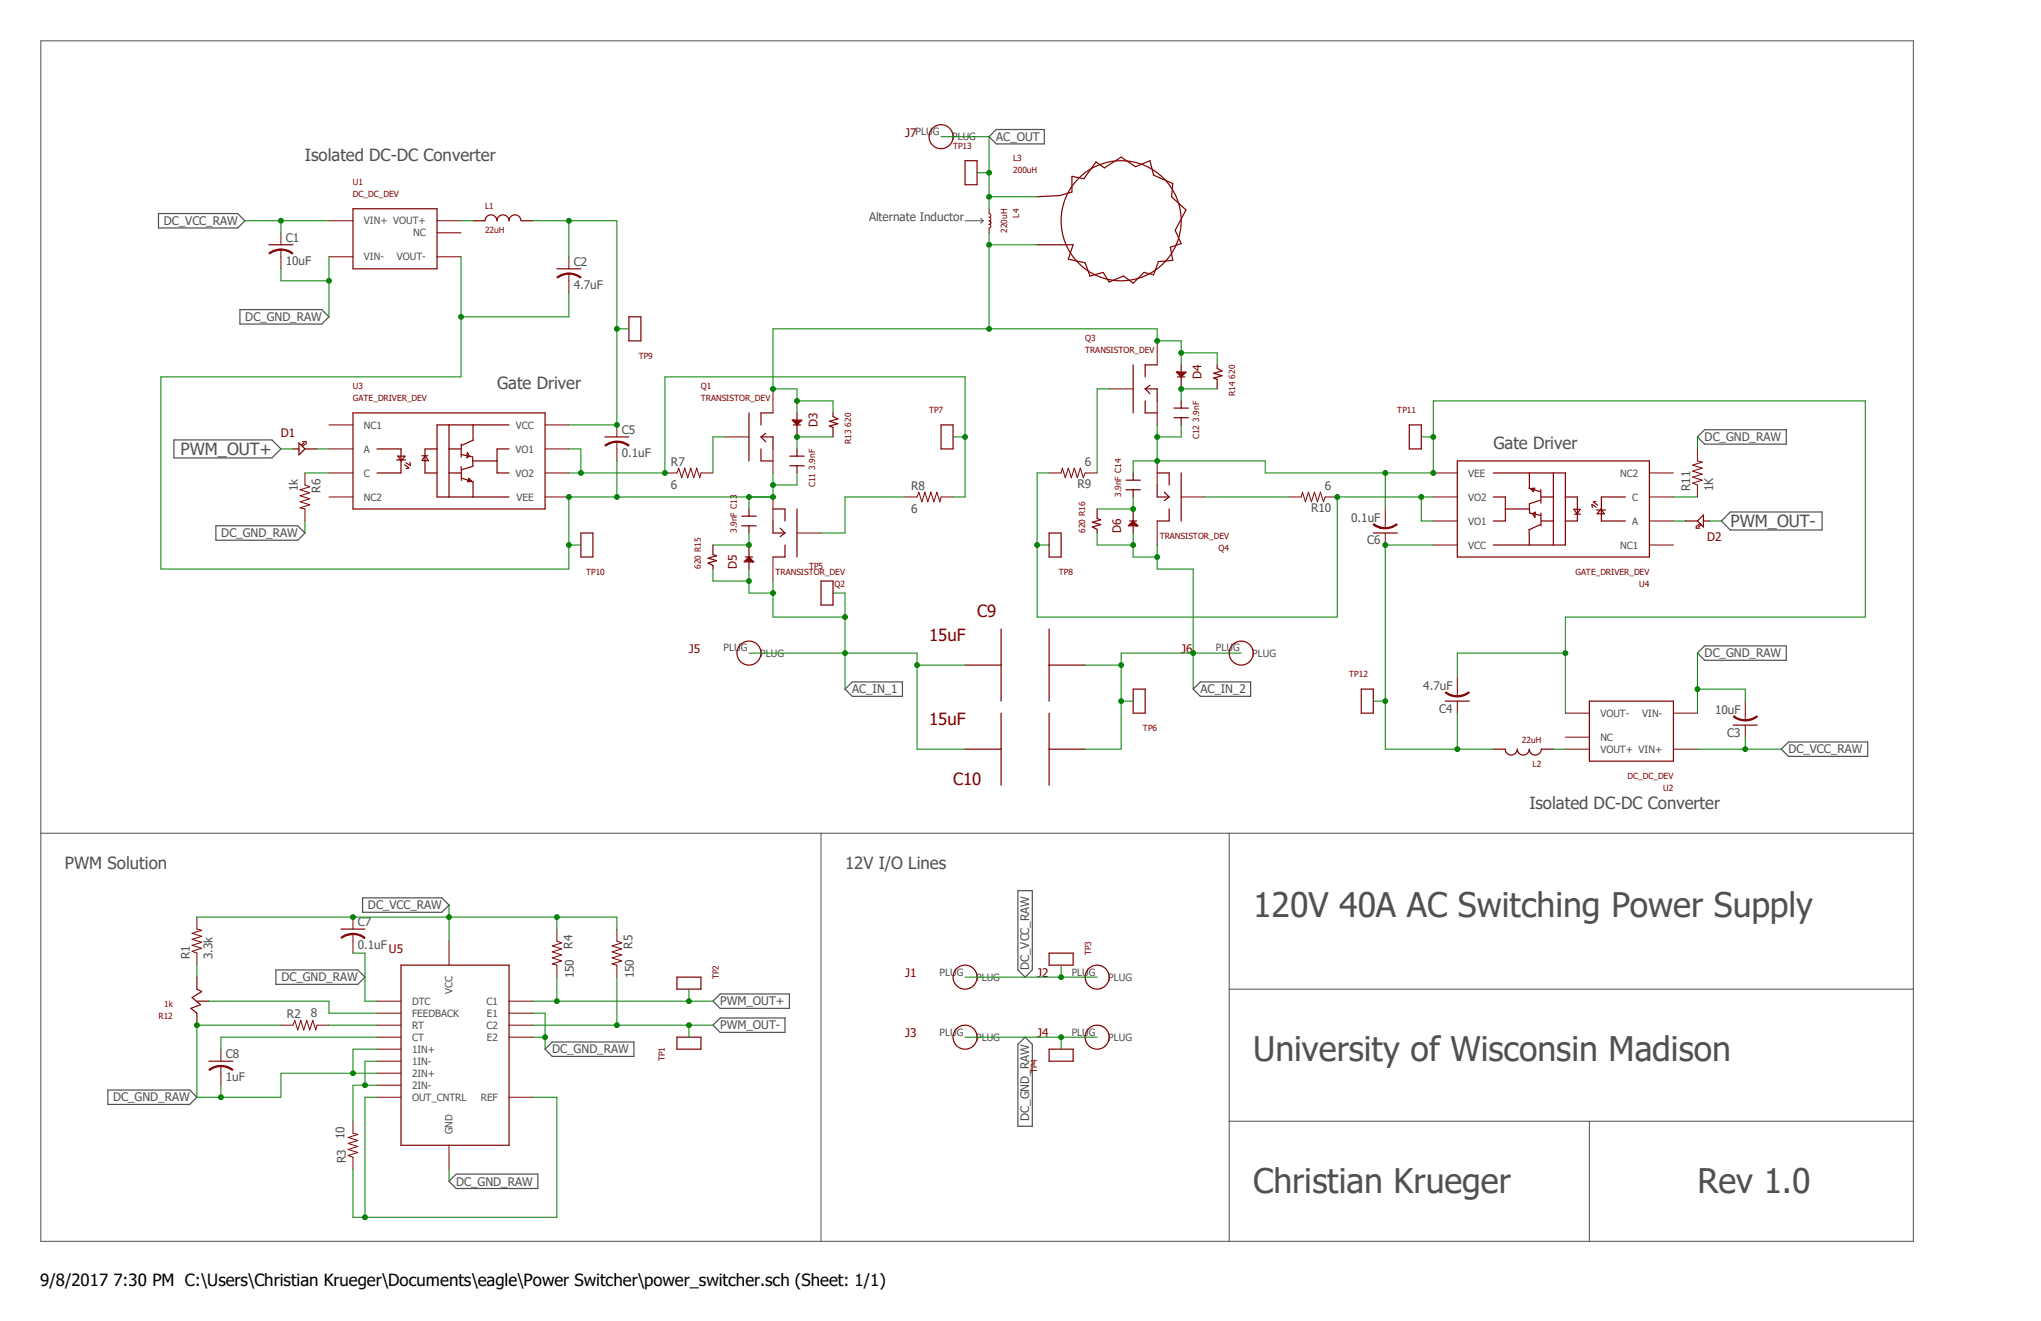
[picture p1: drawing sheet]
<svg xmlns="http://www.w3.org/2000/svg" width="432mm" height="279mm" viewBox="0 0 432 279" stroke-linecap="round" stroke-linejoin="round" font-family="sans-serif">
<path d="M8.5 8.5l396.4 254.2M404.9 8.5l-396.4 254.2" fill="none" stroke="#fff" stroke-width=".21"/>
<path d="M8.6 8.6h396.2v254h-396.2zM204.2 46.7h3.8M207.5 46.2l.5 .5M208 46.7l-.5 .5M8.6 176.2h396.2M173.7 176.2v86.4M260.1 176.2v86.4M260.1 209.2h144.7M260.1 237.2h144.7M336.3 237.2v25.4" fill="none" stroke="#505050" stroke-width=".21"/>
<g fill="none" stroke="#505050" stroke-width=".25">
<path d="M209.3 28.9l1.5-1.5h10.1v3h-10.1zM33.5 45.2h16.8l1.5 1.5-1.5 1.5h-16.8zM50.8 65.5h17.3l1.5 1.5-1.5 1.5h-17.3zM36.8 93h20.7l1.9 2-1.9 1.9h-20.7zM359.1 92.4l1.5-1.5h17.3v3h-17.3zM45.7 111.2h17.3l1.5 1.5-1.5 1.6h-17.3zM366.1 108.3h19.4v3.8h-19.4l-1.9-1.9zM359.1 138.1l1.5-1.5h17.3v3.1h-17.3zM178.8 145.8l1.5-1.6h10.6v3.1h-10.6zM254 144.2h10.6v3.1h-10.6l-1.6-1.5zM376.9 158.5l1.5-1.6h16.7v3.1h-16.7zM76.7 189.9h16.8l1.5 1.5-1.5 1.6h-16.8z"/>
<path d="M215.3 188.4h3.1v16.7l-1.5 1.6-1.6-1.6zM58.4 205.1h17.3l1.5 1.6-1.5 1.5h-17.3zM150.8 216.8l1.6-1.5h13.7v3.1h-13.7zM150.8 211.8l1.6-1.6h14.6v3.1h-14.6zM216.9 219.4l1.5 1.5v17.3h-3.1v-17.3zM22.8 230.5h17.3l1.6 1.6-1.6 1.5h-17.3zM115.3 221.9l1.5-1.5h17.3v3h-17.3zM96.5 248.3h17.3v3.1h-17.3l-1.5-1.5z"/>
</g>
<g fill="none" stroke="#800000" stroke-width=".21">
<path d="M69.6 89.9h5.1M69.6 95h5.1M115.3 89.9h5.1M115.3 95h5.1M130.5 93.4v1.6M153.4 92.4h5.1M163.5 82.3v5M163.5 95v5M64.5 100v2.6l1 .4-2 .6 2 .6-2 .7 2 .6-2 .6 2 .7-2 .6 1 .3v2.5M69.6 100h5.1M69.6 105.1h5.1M115.3 100h5.1"/>
<path d="M115.3 105.1h5.1M163.5 105.1v5.1M163.5 117.8v5.1M168.6 112.7h5.1"/>
</g>
<g fill="none" stroke="#800000" stroke-width=".25">
<path d="M74.7 87.3h40.6v20.4h-40.6zM79.8 95h5v5h-5M83.9 97.3h1.9M84.2 96.4l.7 1.1 .8-1h-1.5M85.6 98.3l.9 .6M85.9 97.9l.8 .5M86.5 99l-.6 .1M86.7 97.8l.1 .6M89.3 96.4h1.2M89.3 97.4l1.3 .1M89.9 96.4l.8 1.1M90 96.4l-.7 .9"/>
<path d="M92.5 95h-2.6v5h2.6M95 95h2.5M95 89.9v15.2M97.6 93.9v2.7M97.6 98.7v2.9M97.6 96.1l2.4 .5v2M99.3 96.4l-.4-.7-.1 1.1M99.4 96.4l-.6 .4M100.1 97.5h5.1M100.1 98.6l-2.4 .8M100.1 89.9v3.3M100.1 93.1l-2.4 1.1"/>
<path d="M107.7 95h-2.5v5h2.5M107.7 89.9h-15.2v15.2h15.2M128 92.4h5.1M158.5 87.3v10.2M161 92.4h2.5v2.6M161 92.4l1 1M161 95v2.5h2.5M162 91.7l-1 .7M163.5 87.3h-2.5v2.6M95 100h2.5M97.7 101.1l2.4 .8M99.2 101.2l-.3 .7"/>
<path d="M99.2 101.1l.6 .7-.8 .1M100.1 102v3.1M163.5 110.2v2.5h2.6M163.5 107.7h2.6v2.5M165.1 111.7l1 1M166.1 112.7l-1 .8M166.1 115.3v2.5h-2.6M168.6 107.7v10.1"/>
</g>
<path d="M130.5 93.3a3.6 3.6 0 0 1 2.6 .8l-.2 .3a3.9 3.9 0 0 0-2.4-.8z" fill-rule="evenodd" fill="#800000"/>
<path d="M130.5 93.3a3.6 3.6 0 0 1 2.6 .8l-.2 .3a3.9 3.9 0 0 0-2.4-.8z" fill="none" stroke="#800000" stroke-width=".21"/>
<path d="M128 94.1l1.5-.7 1-.1v.3a4.1 4.1 0 0 0-2.4 .8z" fill-rule="evenodd" fill="#800000"/>
<g fill="none" stroke="#800000" stroke-width=".21">
<path d="M244.8 72.1v5.1M128 94.1l1.5-.7 1-.1v.3a4.1 4.1 0 0 0-2.4 .8zM130.5 89.9v2.5M130.5 95v2.5M234.7 82.3h5M244.8 84.8v5.1M244.8 97.5v5.1M359.1 95v2.5l1 .2-2 .7 2 .6-2 .7 2 .6-2 .6 2 .7-2 .6 1 .4v2.5M140.7 100h2.5l.4-1 .6 2 .7-2 .6 2 .6-2 .7 2 .6-2 .6 2 .3-1h2.5M191.5 105.1h2.5l.4-1 .6 2 .7-2 .6 2 .6-2 .7 2 .6-2 .6 2 .3-1h2.5M244.8 110.2v5.1M249.9 105.1h5.1"/>
<path d="M293.1 110.2v1.5M303.2 100h5.1M303.2 105.1h5.1M303.2 115.3h5.1M303.2 110.2h5.1M349 100h5M349 105.1h5M349 115.3h5M349 110.2h5"/>
</g>
<g fill="none" stroke="#800000" stroke-width=".25">
<path d="M239.7 77.2v10.1M244.8 77.2h-2.5v2.5M242.3 82.3h2.5v2.5M242.3 82.3l1 1M242.3 84.8v2.5h2.5M243.3 81.5l-1 .8M308.3 97.5h40.7v20.3h-40.7zM244.8 102.6v2.5h2.6M244.8 100h2.6v2.6M246.3 104.1l1.1 1M247.4 105.1l-1.1 .8M247.4 107.7v2.5h-2.6"/>
<path d="M249.9 100v10.2M290.5 112.7h5.1M315.9 105.1h2.6v5.1h-2.6M315.9 100h15.3v15.3h-15.3M318.5 107.7h5.1M323.5 103.3l2.4 .7M323.5 112l.1 3.3M323.6 100v3.2M324.2 108.7l.6-.4-.1 1.1-.4-.7M324.6 103.3h-.8l.6 .7M324.7 103.3l-.3 .6M325.9 105.8l-2.3 .8v1.9l2.4 .5"/>
<path d="M325.9 111l-2.4 1.1M326 103.5v2.9M326 108.5v2.8M326.1 105.1h2.5M326.1 110.2h2.5M328.6 100v15.3M331.2 105.1h2.5v5.1h-2.5M333 107.7l.7 1.1M333 107.7h1.3M333.1 108.8h1.2M334.3 107.8l-.7 1M336.8 106.7l.1 .7"/>
<path d="M336.8 106.7l.9 .6M337.1 106.2l.9 .6M337.7 106l-.6 .2M337.8 107.9h1.9M338.7 107.7l.7 1h-1.5zM343.9 105.1h-5.1v5.1h5.1"/>
</g>
<path d="M290.7 110.8a4.1 4.1 0 0 0 2.4 .8v.2a3.5 3.5 0 0 1-2.6-.8z" fill-rule="evenodd" fill="#800000"/>
<path d="M290.7 110.8a4.1 4.1 0 0 0 2.4 .8v.2a3.5 3.5 0 0 1-2.6-.8z" fill="none" stroke="#800000" stroke-width=".21"/>
<path d="M293.1 111.6a3.9 3.9 0 0 0 2.3-.8l.2 .2-.3 .2a4 4 0 0 1-2.2 .6z" fill-rule="evenodd" fill="#800000"/>
<path d="M69.6 46.7h5.1M69.6 54.3h5.1M92.5 46.7h5M92.5 54.3h5M92.5 49.2h5M120.4 57.9v1.5M222 100h2.5l.2-1 .7 2 .6-2 .7 2 .6-2 .6 2 .7-2 .6 2 .4-1h2.5M272.8 105.1h2.5l.2-1 .7 2 .6-2 .7 2 .6-2 .6 2 .7-2 .6 2 .4-1h2.5M293.1 111.6a3.9 3.9 0 0 0 2.3-.8l.2 .2-.3 .2a4 4 0 0 1-2.2 .6zM293.1 107.7v2.5M293.1 112.7v2.6" fill="none" stroke="#800000" stroke-width=".21"/>
<g fill="none" stroke="#800000" stroke-width=".25">
<path d="M74.7 44.2h17.8v12.7h-17.8zM117.8 56.9h5.1"/>
<circle cx="199.1" cy="28.9" r="2.54"/>
<circle cx="158.5" cy="138.1" r="2.54"/>
<circle cx="262.6" cy="138.1" r="2.54"/>
<circle cx="204.2" cy="219.4" r="2.54"/>
<circle cx="204.2" cy="206.7" r="2.54"/>
<circle cx="232.1" cy="219.4" r="2.54"/>
<circle cx="232.1" cy="206.7" r="2.54"/>
</g>
<path d="M120.4 57.7a4 4 0 0 1 2.5 .9l-.1 .2a3.9 3.9 0 0 0-2.4-.8z" fill-rule="evenodd" fill="#800000"/>
<path d="M120.4 57.7a4 4 0 0 1 2.5 .9l-.1 .2a3.9 3.9 0 0 0-2.4-.8z" fill="none" stroke="#800000" stroke-width=".21"/>
<path d="M117.8 58.6a3.9 3.9 0 0 1 2.6-.9v.3a4.1 4.1 0 0 0-2.4 .8z" fill-rule="evenodd" fill="#800000"/>
<path d="M59.4 52.8v1.5M117.8 58.6a3.9 3.9 0 0 1 2.6-.9v.3a4.1 4.1 0 0 0-2.4 .8zM120.4 54.3v2.6M120.4 59.4v2.5" fill="none" stroke="#800000" stroke-width=".21"/>
<path d="M56.9 51.8h5.1" fill="none" stroke="#800000" stroke-width=".25"/>
<path d="M59.4 52.7a4 4 0 0 1 2.6 .9l-.2 .1a4.1 4.1 0 0 0-2.4-.8z" fill-rule="evenodd" fill="#800000"/>
<path d="M59.4 52.7a4 4 0 0 1 2.6 .9l-.2 .1a4.1 4.1 0 0 0-2.4-.8z" fill="none" stroke="#800000" stroke-width=".21"/>
<path d="M56.9 53.6a3.6 3.6 0 0 1 2.5-.9v.2a4.1 4.1 0 0 0-2.4 .8z" fill-rule="evenodd" fill="#800000"/>
<path d="M56.9 53.6a3.6 3.6 0 0 1 2.5-.9v.2a4.1 4.1 0 0 0-2.4 .8zM59.4 49.2v2.6M59.4 54.3v2.6M308.3 145.8v1.5M331.2 158.5h5.1M331.2 150.8h5.1M331.2 155.9h5.1M354 158.5h5.1M354 150.8h5.1" fill="none" stroke="#800000" stroke-width=".21"/>
<g fill="none" stroke="#800000" stroke-width=".25">
<path d="M100.1 46.7h2.5a1.27 1.27 0 0 1 1.3-1.3 1.27 1.27 0 0 1 1.3 1.3 1.27 1.27 0 0 1 1.2-1.3 1.27 1.27 0 0 1 1.3 1.3 1.27 1.27 0 0 1 1.3-1.3 1.27 1.27 0 0 1 1.2 1.3h2.6M219.4 41.6l4.8-.2 2.6-.8v-3.3l2.5 .5 2.6-3.6 1.7 1.3 3.6-2.3 3 2.1 3.1-1.3 .8 3 4 1.8-.2 2.8 3 2.8-2.3 4.3 1.3 2.8-2.3 .8 .5 2.8-3 .2-1 2.8-2.1-.5-2.3 2.3-2-1.5-3 1.2-1.3-2-2.8 .8-1-2.8-3.6-.8 1-3h-7.6M305.8 148.3h5.1M336.3 148.3h17.7v12.7h-17.7z"/>
<circle cx="237.2" cy="46.7" r="12.7"/>
</g>
<path d="M305.9 146.3a4.1 4.1 0 0 0 2.4 .9v.2a4 4 0 0 1-2.6-.9z" fill-rule="evenodd" fill="#800000"/>
<path d="M305.9 146.3a4.1 4.1 0 0 0 2.4 .9v.2a4 4 0 0 1-2.6-.9z" fill="none" stroke="#800000" stroke-width=".21"/>
<path d="M308.3 147.2a3.9 3.9 0 0 0 2.4-.9l.2 .2a3.9 3.9 0 0 1-2.6 .9z" fill-rule="evenodd" fill="#800000"/>
<path d="M308.3 143.2v2.6M308.3 148.3v2.5M308.3 147.2a3.9 3.9 0 0 0 2.4-.9l.2 .2a3.9 3.9 0 0 1-2.6 .9zM369.2 150.8v1.6" fill="none" stroke="#800000" stroke-width=".21"/>
<path d="M366.7 153.4h5.1" fill="none" stroke="#800000" stroke-width=".25"/>
<path d="M366.9 151.4a3.6 3.6 0 0 0 2.3 .8v.3a4 4 0 0 1-2.5-.9z" fill-rule="evenodd" fill="#800000"/>
<path d="M366.9 151.4a3.6 3.6 0 0 0 2.3 .8v.3a4 4 0 0 1-2.5-.9z" fill="none" stroke="#800000" stroke-width=".21"/>
<path d="M369.2 152.2a4.1 4.1 0 0 0 2.4-.8l.2 .2a3.9 3.9 0 0 1-2.6 .9z" fill-rule="evenodd" fill="#800000"/>
<g fill="none" stroke="#800000" stroke-width=".21">
<path d="M369.2 152.2a4.1 4.1 0 0 0 2.4-.8l.2 .2a3.9 3.9 0 0 1-2.6 .9zM369.2 148.3v2.5M369.2 153.4v2.5M41.7 194v2.5l1 .3-2.1 .6 2.1 .6-2.1 .7 2.1 .6-2.1 .6 2.1 .7-2.1 .6 1.1 .4v2.5M95 199.1v5M59.4 216.8h2.6l.4-1 .6 2 .6-2 .7 2 .6-2 .6 2 .7-2 .6 2 .3-1h2.5M79.8 211.8h5M79.8 214.3h5M79.8 216.8h5M79.8 219.4h5M107.7 211.8h5.1M107.7 214.3h5.1"/>
<path d="M107.7 216.8h5.1M107.7 219.4h5.1M46.7 225.5v1.5M79.8 221.9h5M79.8 224.5h5M79.8 227h5M79.8 229.5h5M79.8 232.1h5M107.7 232.1h5.1M95 242.2v5.1"/>
</g>
<path d="M315.9 158.5h2.6a1.27 1.27 0 0 0 1.2 1.2 1.27 1.27 0 0 0 1.3-1.2 1.27 1.27 0 0 0 1.3 1.2 1.27 1.27 0 0 0 1.3-1.2 1.27 1.27 0 0 0 1.2 1.2 1.27 1.27 0 0 0 1.3-1.2h2.5M41.7 206.7v2.5l1 .5-2.1 1.3 1.8 1.5-2 .8 1.3 1v2.5M41.7 211.8h2.5M84.8 204.1h22.9v38.1h-22.9zM44.2 224.5h5.1" fill="none" stroke="#800000" stroke-width=".25"/>
<path d="M46.7 225.3a4 4 0 0 1 2.6 .9l-.2 .2a4.1 4.1 0 0 0-2.4-.8z" fill-rule="evenodd" fill="#800000"/>
<path d="M46.7 225.3a4 4 0 0 1 2.6 .9l-.2 .2a4.1 4.1 0 0 0-2.4-.8z" fill="none" stroke="#800000" stroke-width=".21"/>
<path d="M44.2 226.2a3.6 3.6 0 0 1 2.5-.9v.3a4.1 4.1 0 0 0-2.4 .8z" fill-rule="evenodd" fill="#800000"/>
<path d="M74.7 197.5v1.6M117.8 196.5v2.6l1 .3-2 .7 2 .6-2 .6 2 .7-2 .6 2 .6-2 .7 1 .2v2.6M130.5 196.5v2.6l1 .3-2 .7 2 .6-2 .6 2 .7-2 .6 2 .6-2 .7 1 .2v2.6M44.2 226.2a3.6 3.6 0 0 1 2.5-.9v.3a4.1 4.1 0 0 0-2.4 .8zM46.7 221.9v2.6M46.7 227v2.5M74.7 237.2v2.5l1 .2-2 .7 2 .6-2 .7 2 .6-2 .6 2 .7-2 .6 1 .4v2.5" fill="none" stroke="#800000" stroke-width=".21"/>
<path d="M211.8 133.1v15.2M222 133.1v15.2M204.2 140.7h7.6M204.2 158.5h7.6M211.8 150.8v15.3M222 140.7h7.6M222 150.8v15.3M222 158.5h7.6M72.1 196.5h5.1" fill="none" stroke="#800000" stroke-width=".25"/>
<path d="M74.7 197.4a4 4 0 0 1 2.5 .9l-.1 .2a3.8 3.8 0 0 0-2.4-.8z" fill-rule="evenodd" fill="#800000"/>
<path d="M74.7 197.4a4 4 0 0 1 2.5 .9l-.1 .2a3.8 3.8 0 0 0-2.4-.8z" fill="none" stroke="#800000" stroke-width=".21"/>
<path d="M72.1 198.3a3.6 3.6 0 0 1 2.6-.9v.3a4.1 4.1 0 0 0-2.4 .8z" fill-rule="evenodd" fill="#800000"/>
<path d="M209.3 44.2v1a.39 .39 0 0 1 .3 .3 .39 .39 0 0 1-.1 .4h-.2a.39 .39 0 0 1 .3 .3 .39 .39 0 0 1-.1 .5h-.2a.39 .39 0 0 1 .3 .3 .39 .39 0 0 1-.1 .4l-.2 .1a.39 .39 0 0 1 .3 .2 .39 .39 0 0 1-.1 .5h-.2v1M72.1 198.3a3.6 3.6 0 0 1 2.6-.9v.3a4.1 4.1 0 0 0-2.4 .8zM74.7 194v2.5M74.7 199.1v2.5" fill="none" stroke="#800000" stroke-width=".21"/>
<g fill="none" stroke="#800000" stroke-width=".25">
<path d="M204.2 34h2.5v5.1h-2.5zM133.1 67h2.5v5.1h-2.5zM248.9 78.7h2l-1 1zM249.1 79.7h1.6M249.6 79.2l1.1-.2-1.6-.3 .8 .8 .5-.5h-1l.5 .7M249.9 77.2v5.1M257.5 77.2v.7l1 .5-1.7 .6 1.7 .5-1.7 .5 .7 .2v2.1M62 95h1.2M63.2 93.7l1.3 1.3-1.3 1.2zM64 93.4h.8v.5M64.3 93.7l-.5 .5M64.5 95h2.6"/>
<path d="M64.5 93.9l-.5 .5M167.1 96.5h3M167.1 98.5h3M167.6 88.9h2l-1 1zM167.9 89.9h1.5M168.4 89.4l1-.3-1.5-.2 .7 .7 .5-.5h-1l.5 .8M168.6 87.3v5.1M168.6 95v1.5M168.6 98.5v1.5M176.2 87.3v.8l1 .5-1.7 .5 1.7 .5-1.7 .5 .7 .3v2M199.1 89.9h2.5v5.1h-2.5zM248.4 86.3h3"/>
<path d="M248.4 88.3h3M249.9 84.8v1.5M249.9 88.3v1.6M298.2 89.9h2.5v5.1h-2.5zM122.9 112.7h2.5v5.1h-2.5zM150.8 115.3v2l.8 .3-1.8 .5 1.8 .5-1.8 .5 1 .5v.8M156.9 111.2h3.1M156.9 109.2h3.1M157.4 118.8l1.1-1 1 1zM157.7 117.8h1.5M158.5 107.7v1.5M158.5 111.2v1.5"/>
<path d="M158.5 115.3v5.1M158.5 117.8l.5 .8h-1.1l.6-.5 .7 .7-1.5-.2 1-.3M222 112.7h2.5v5.1h-2.5zM232.1 107.7v2l.8 .2-1.8 .5 1.8 .6-1.8 .5 1 .5v.7M238.2 103.6h3.1M238.2 101.6h3.1M238.7 111.2l1-1 1 1zM239 110.2h1.5M239.7 100v1.6M239.7 103.6v1.5M239.7 107.7v5M239.7 110.2l.5 .8h-1l.5-.6 .8 .8-1.5-.2 1-.3"/>
<path d="M356.6 110.2h2.5M358.9 111.2v.5h.7M359.6 110.7l-.5 .5M359.9 111l-.5 .5M360.4 110.2h1.3M360.4 108.9v2.6l-1.3-1.3zM173.7 122.9h2.5v5.1h-2.5zM239.7 145.8h2.6v5h-2.6zM288 145.8h2.5v5h-2.5zM143.2 206.7h5.1v2.5h-5.1zM143.2 219.4h5.1v2.5h-5.1zM222 201.6h5v2.5h-5z"/>
<path d="M222 221.9h5v2.6h-5z"/>
</g>
<path d="M51.8 46.7h17.8M59.4 46.7v2.5" fill="none" stroke="#008000" stroke-width=".21"/>
<circle cx="59.4" cy="46.7" r=".51" fill="#008000"/>
<g fill="none" stroke="#008000" stroke-width=".21">
<path d="M204.2 206.7h27.9M224.5 204.1v2.6"/>
<circle cx="59.4" cy="46.7" r=".51"/>
</g>
<circle cx="224.5" cy="206.7" r=".51" fill="#008000"/>
<g fill="none" stroke="#008000" stroke-width=".21">
<path d="M359.1 158.5h17.8M369.2 155.9v2.6"/>
<circle cx="224.5" cy="206.7" r=".51"/>
</g>
<circle cx="369.2" cy="158.5" r=".51" fill="#008000"/>
<g fill="none" stroke="#008000" stroke-width=".21">
<path d="M41.7 194h53.3M95 191.4v7.7"/>
<circle cx="369.2" cy="158.5" r=".51"/>
</g>
<circle cx="95" cy="194" r=".51" fill="#008000"/>
<g fill="none" stroke="#008000" stroke-width=".21">
<path d="M95 194h35.5v2.5M117.8 194v2.5"/>
<circle cx="95" cy="194" r=".51"/>
</g>
<circle cx="117.8" cy="194" r=".51" fill="#008000"/>
<circle cx="117.8" cy="194" r=".51" fill="none" stroke="#008000" stroke-width=".21"/>
<circle cx="74.7" cy="194" r=".51" fill="#008000"/>
<g fill="none" stroke="#008000" stroke-width=".21">
<path d="M59.4 56.9v2.5h10.2M69.6 54.3v12.7M64.5 110.2v2.5"/>
<circle cx="74.7" cy="194" r=".51"/>
</g>
<circle cx="69.6" cy="59.4" r=".51" fill="#008000"/>
<g fill="none" stroke="#008000" stroke-width=".21">
<path d="M359.1 92.4v2.6M204.2 219.4h27.9M224.5 219.4v2.5"/>
<circle cx="69.6" cy="59.4" r=".51"/>
</g>
<circle cx="224.5" cy="219.4" r=".51" fill="#008000"/>
<g fill="none" stroke="#008000" stroke-width=".21">
<path d="M359.1 138.1v12.7M359.1 145.8h10.1v2.5"/>
<circle cx="224.5" cy="219.4" r=".51"/>
</g>
<circle cx="359.1" cy="145.8" r=".51" fill="#008000"/>
<g fill="none" stroke="#008000" stroke-width=".21">
<path d="M59.4 216.8h-17.7v15.3h5v-2.6M95 247.3v2.6"/>
<circle cx="359.1" cy="145.8" r=".51"/>
</g>
<circle cx="41.7" cy="216.8" r=".51" fill="#008000"/>
<g fill="none" stroke="#008000" stroke-width=".21">
<path d="M79.8 227h-20.4v5.1M79.8 221.9h-5.1v5.1"/>
<circle cx="41.7" cy="216.8" r=".51"/>
</g>
<circle cx="74.7" cy="227" r=".51" fill="#008000"/>
<g fill="none" stroke="#008000" stroke-width=".21">
<path d="M46.7 232.1h12.7"/>
<circle cx="74.7" cy="227" r=".51"/>
</g>
<circle cx="46.7" cy="232.1" r=".51" fill="#008000"/>
<g fill="none" stroke="#008000" stroke-width=".21">
<path d="M74.7 201.6h2.5v10.2h2.6M112.8 219.4h2.5M112.8 214.3h2.5v7.6"/>
<circle cx="46.7" cy="232.1" r=".51"/>
</g>
<circle cx="115.3" cy="219.4" r=".51" fill="#008000"/>
<g fill="none" stroke="#008000" stroke-width=".21">
<path d="M178.8 125.4v20.4"/>
<circle cx="115.3" cy="219.4" r=".51"/>
</g>
<circle cx="178.8" cy="138.1" r=".51" fill="#008000"/>
<g fill="none" stroke="#008000" stroke-width=".21">
<path d="M158.5 138.1h35.5v20.4M194 140.7h10.2"/>
<circle cx="178.8" cy="138.1" r=".51"/>
</g>
<circle cx="194" cy="140.7" r=".51" fill="#008000"/>
<g fill="none" stroke="#008000" stroke-width=".21">
<path d="M163.5 122.9v7.6h15.3M176.2 125.4h2.6M194 158.5h10.2"/>
<circle cx="194" cy="140.7" r=".51"/>
</g>
<circle cx="178.8" cy="130.5" r=".51" fill="#008000"/>
<g fill="none" stroke="#008000" stroke-width=".21">
<path d="M150.8 120.4v2.5h7.7M158.5 120.4v5"/>
<circle cx="178.8" cy="130.5" r=".51"/>
</g>
<circle cx="158.4" cy="122.9" r=".51" fill="#008000"/>
<g fill="none" stroke="#008000" stroke-width=".21">
<path d="M158.5 125.4h5"/>
<circle cx="158.4" cy="122.9" r=".51"/>
</g>
<circle cx="163.5" cy="125.4" r=".51" fill="#008000"/>
<g fill="none" stroke="#008000" stroke-width=".21">
<path d="M97.5 54.3v25.4h-63.5v40.7h86.4v-15.3h10.1v-7.6M64.5 100h5.1"/>
<circle cx="163.5" cy="125.4" r=".51"/>
</g>
<circle cx="120.3" cy="105.1" r=".51" fill="#008000"/>
<g fill="none" stroke="#008000" stroke-width=".21">
<path d="M130.5 105.1h28"/>
<circle cx="120.3" cy="105.1" r=".51"/>
</g>
<circle cx="130.5" cy="105.1" r=".51" fill="#008000"/>
<circle cx="130.5" cy="105.1" r=".51" fill="none" stroke="#008000" stroke-width=".21"/>
<circle cx="97.5" cy="67" r=".51" fill="#008000"/>
<g fill="none" stroke="#008000" stroke-width=".21">
<path d="M120.4 61.9v5.1h-22.9M120.4 115.3h2.5M158.5 105.1h5"/>
<circle cx="97.5" cy="67" r=".51"/>
</g>
<circle cx="120.3" cy="115.3" r=".51" fill="#008000"/>
<g fill="none" stroke="#008000" stroke-width=".21">
<path d="M163.5 100v2.6"/>
<circle cx="120.3" cy="115.3" r=".51"/>
</g>
<circle cx="163.5" cy="105.1" r=".51" fill="#008000"/>
<g fill="none" stroke="#008000" stroke-width=".21">
<path d="M168.6 100v2.6h-5.1v2.5"/>
<circle cx="163.5" cy="105.1" r=".51"/>
</g>
<circle cx="163.5" cy="102.6" r=".51" fill="#008000"/>
<g fill="none" stroke="#008000" stroke-width=".21">
<path d="M163.5 105.1h-5v2.6"/>
<circle cx="163.5" cy="102.6" r=".51"/>
</g>
<circle cx="158.4" cy="105.1" r=".51" fill="#008000"/>
<g fill="none" stroke="#008000" stroke-width=".21">
<path d="M120.4 95h2.5v5M120.4 100h20.3"/>
<circle cx="158.4" cy="105.1" r=".51"/>
</g>
<circle cx="122.9" cy="100" r=".51" fill="#008000"/>
<g fill="none" stroke="#008000" stroke-width=".21">
<path d="M140.7 79.7v20.3"/>
<circle cx="122.9" cy="100" r=".51"/>
</g>
<circle cx="140.7" cy="100" r=".51" fill="#008000"/>
<g fill="none" stroke="#008000" stroke-width=".21">
<path d="M140.7 79.7h63.5v25.4h-2.6M201.6 92.4h2.6"/>
<circle cx="140.7" cy="100" r=".51"/>
</g>
<circle cx="204.2" cy="92.4" r=".51" fill="#008000"/>
<g fill="none" stroke="#008000" stroke-width=".21">
<path d="M252.4 120.4v25.4"/>
<circle cx="204.2" cy="92.4" r=".51"/>
</g>
<circle cx="252.4" cy="138.1" r=".51" fill="#008000"/>
<g fill="none" stroke="#008000" stroke-width=".21">
<path d="M237.2 138.1v20.4h-7.6M252.4 138.1h10.2M229.6 140.7h7.6"/>
<circle cx="252.4" cy="138.1" r=".51"/>
</g>
<circle cx="237.2" cy="140.7" r=".51" fill="#008000"/>
<g fill="none" stroke="#008000" stroke-width=".21">
<path d="M237.2 138.1h15.2M237.2 148.3h2.5"/>
<circle cx="237.2" cy="140.7" r=".51"/>
</g>
<circle cx="237.2" cy="148.3" r=".51" fill="#008000"/>
<g fill="none" stroke="#008000" stroke-width=".21">
<path d="M232.1 112.7v2.6h7.6M239.7 112.7v5.1M244.8 115.3v5.1h7.6"/>
<circle cx="237.2" cy="148.3" r=".51"/>
</g>
<circle cx="239.7" cy="115.3" r=".51" fill="#008000"/>
<g fill="none" stroke="#008000" stroke-width=".21">
<path d="M239.7 117.8h5.1"/>
<circle cx="239.7" cy="115.3" r=".51"/>
</g>
<circle cx="244.8" cy="117.8" r=".51" fill="#008000"/>
<g fill="none" stroke="#008000" stroke-width=".21">
<path d="M282.9 105.1h20.3M300.7 105.1v5.1h2.5M354 105.1h5.1"/>
<circle cx="244.8" cy="117.8" r=".51"/>
</g>
<circle cx="300.7" cy="105.1" r=".51" fill="#008000"/>
<g fill="none" stroke="#008000" stroke-width=".21">
<path d="M282.9 105.1v25.4"/>
<circle cx="300.7" cy="105.1" r=".51"/>
</g>
<circle cx="282.9" cy="105.1" r=".51" fill="#008000"/>
<g fill="none" stroke="#008000" stroke-width=".21">
<path d="M219.4 115.3h2.6M222 100h-2.6v30.5h63.5"/>
<circle cx="282.9" cy="105.1" r=".51"/>
</g>
<circle cx="219.4" cy="115.3" r=".51" fill="#008000"/>
<g fill="none" stroke="#008000" stroke-width=".21">
<path d="M199.1 28.9h10.2v12.7h10.1M206.7 36.5h2.6M234.7 82.3h-2.6v17.7M255 105.1h17.8"/>
<circle cx="219.4" cy="115.3" r=".51"/>
</g>
<circle cx="209.2" cy="36.5" r=".51" fill="#008000"/>
<g fill="none" stroke="#008000" stroke-width=".21">
<path d="M209.3 41.6v2.6"/>
<circle cx="209.2" cy="36.5" r=".51"/>
</g>
<circle cx="209.2" cy="41.6" r=".51" fill="#008000"/>
<g fill="none" stroke="#008000" stroke-width=".21">
<path d="M130.5 69.6v20.3h-10.1"/>
<circle cx="209.2" cy="41.6" r=".51"/>
</g>
<circle cx="130.5" cy="89.9" r=".51" fill="#008000"/>
<g fill="none" stroke="#008000" stroke-width=".21">
<path d="M112.8 46.7h17.7v22.9M120.4 46.7v7.6"/>
<circle cx="130.5" cy="89.9" r=".51"/>
</g>
<circle cx="120.3" cy="46.7" r=".51" fill="#008000"/>
<g fill="none" stroke="#008000" stroke-width=".21">
<path d="M130.5 69.6h2.6"/>
<circle cx="120.3" cy="46.7" r=".51"/>
</g>
<circle cx="130.5" cy="69.6" r=".51" fill="#008000"/>
<g fill="none" stroke="#008000" stroke-width=".21">
<path d="M97.5 46.7h2.6M293.1 115.3h10.1M293.1 148.3v10.2h22.8M328.6 158.5h2.6"/>
<circle cx="130.5" cy="69.6" r=".51"/>
</g>
<circle cx="293.1" cy="115.3" r=".51" fill="#008000"/>
<g fill="none" stroke="#008000" stroke-width=".21">
<path d="M293.1 115.3v33h-2.6"/>
<circle cx="293.1" cy="115.3" r=".51"/>
</g>
<circle cx="293.1" cy="148.3" r=".51" fill="#008000"/>
<g fill="none" stroke="#008000" stroke-width=".21">
<path d="M308.3 150.8v7.7"/>
<circle cx="293.1" cy="148.3" r=".51"/>
</g>
<circle cx="308.3" cy="158.5" r=".51" fill="#008000"/>
<g fill="none" stroke="#008000" stroke-width=".21">
<path d="M331.2 130.5v20.3M331.2 138.1h-22.9v5.1"/>
<circle cx="308.3" cy="158.5" r=".51"/>
</g>
<circle cx="331.2" cy="138.1" r=".51" fill="#008000"/>
<g fill="none" stroke="#008000" stroke-width=".21">
<path d="M303.2 84.8v15.2h-10.1v7.7M394.6 84.8v45.7h-63.4"/>
<circle cx="331.2" cy="138.1" r=".51"/>
</g>
<circle cx="303.2" cy="100" r=".51" fill="#008000"/>
<g fill="none" stroke="#008000" stroke-width=".21">
<path d="M267.7 100h25.4"/>
<circle cx="303.2" cy="100" r=".51"/>
</g>
<circle cx="293.1" cy="100" r=".51" fill="#008000"/>
<g fill="none" stroke="#008000" stroke-width=".21">
<path d="M244.8 97.5h22.9v2.5M300.7 92.4h2.5M303.2 84.8h91.4"/>
<circle cx="293.1" cy="100" r=".51"/>
</g>
<circle cx="303.2" cy="92.4" r=".51" fill="#008000"/>
<g fill="none" stroke="#008000" stroke-width=".21">
<path d="M244.8 92.4v5.1"/>
<circle cx="303.2" cy="92.4" r=".51"/>
</g>
<circle cx="244.8" cy="97.5" r=".51" fill="#008000"/>
<g fill="none" stroke="#008000" stroke-width=".21">
<path d="M244.8 89.9v2.5h5.1v-2.5"/>
<circle cx="244.8" cy="97.5" r=".51"/>
</g>
<circle cx="244.8" cy="92.4" r=".51" fill="#008000"/>
<g fill="none" stroke="#008000" stroke-width=".21">
<path d="M244.8 97.5h-5.1v2.5M41.7 204.1v2.6M44.2 211.8h25.4v2.5h10.2M69.6 216.8h10.2M79.8 219.4h-33.1v2.5M79.8 232.1h-2.6v25.4M112.8 232.1h5v25.4h-43.1v-10.2"/>
<circle cx="244.8" cy="92.4" r=".51"/>
</g>
<circle cx="77.2" cy="257.5" r=".51" fill="#008000"/>
<g fill="none" stroke="#008000" stroke-width=".21">
<path d="M77.2 224.5v5M79.8 229.5h-5.1v7.7"/>
<circle cx="77.2" cy="257.5" r=".51"/>
</g>
<circle cx="77.2" cy="229.5" r=".51" fill="#008000"/>
<g fill="none" stroke="#008000" stroke-width=".21">
<path d="M112.8 216.8h38M130.5 206.7v10.1M77.2 224.5h2.6"/>
<circle cx="77.2" cy="229.5" r=".51"/>
</g>
<circle cx="130.5" cy="216.8" r=".51" fill="#008000"/>
<g fill="none" stroke="#008000" stroke-width=".21">
<path d="M145.8 216.8v2.6"/>
<circle cx="130.5" cy="216.8" r=".51"/>
</g>
<circle cx="145.7" cy="216.8" r=".51" fill="#008000"/>
<g fill="none" stroke="#008000" stroke-width=".21">
<path d="M361.7 110.2h2.5M117.8 206.7v5.1h-5"/>
<circle cx="145.7" cy="216.8" r=".51"/>
</g>
<circle cx="117.8" cy="211.8" r=".51" fill="#008000"/>
<g fill="none" stroke="#008000" stroke-width=".21">
<path d="M117.8 211.8h33M145.8 209.2v2.6"/>
<circle cx="117.8" cy="211.8" r=".51"/>
</g>
<circle cx="145.7" cy="211.8" r=".51" fill="#008000"/>
<g fill="none" stroke="#008000" stroke-width=".21">
<path d="M59.4 95h2.6M67.1 95h2.5M153.4 92.4h-2.6v7.6M176.2 92.4h-7.6v2.6M191.5 105.1h-12.7v7.6h-5.1M354 110.2h2.6"/>
<circle cx="145.7" cy="211.8" r=".51"/>
</g>
<circle cx="168.6" cy="92.4" r=".51" fill="#008000"/>
<g fill="none" stroke="#008000" stroke-width=".21">
<path d="M168.6 84.8h7.6v2.5M168.6 82.3v5"/>
<circle cx="168.6" cy="92.4" r=".51"/>
</g>
<circle cx="168.6" cy="84.8" r=".51" fill="#008000"/>
<g fill="none" stroke="#008000" stroke-width=".21">
<path d="M244.8 72.1v-2.5h-81.3v12.7"/>
<circle cx="168.6" cy="84.8" r=".51"/>
</g>
<circle cx="209.2" cy="69.6" r=".51" fill="#008000"/>
<g fill="none" stroke="#008000" stroke-width=".21">
<path d="M219.4 51.8h-10.1v17.8M163.5 82.3h5.1"/>
<circle cx="209.2" cy="69.6" r=".51"/>
</g>
<circle cx="163.5" cy="82.3" r=".51" fill="#008000"/>
<g fill="none" stroke="#008000" stroke-width=".21">
<path d="M249.9 74.6h7.6v2.6M249.9 72.1v5.1"/>
<circle cx="163.5" cy="82.3" r=".51"/>
</g>
<circle cx="249.9" cy="74.6" r=".51" fill="#008000"/>
<g fill="none" stroke="#008000" stroke-width=".21">
<path d="M244.8 72.1h5.1"/>
<circle cx="249.9" cy="74.6" r=".51"/>
</g>
<circle cx="244.8" cy="72.1" r=".51" fill="#008000"/>
<g fill="none" stroke="#008000" stroke-width=".21">
<path d="M209.3 49.2v2.6"/>
<circle cx="244.8" cy="72.1" r=".51"/>
</g>
<circle cx="209.2" cy="51.8" r=".51" fill="#008000"/>
<g fill="none" stroke="#008000" stroke-width=".21">
<path d="M257.5 82.3h-7.6v2.5"/>
<circle cx="209.2" cy="51.8" r=".51"/>
</g>
<circle cx="249.9" cy="82.3" r=".51" fill="#008000"/>
<g fill="none" stroke="#008000" stroke-width=".21">
<path d="M158.5 112.7v2.6h-7.7"/>
<circle cx="249.9" cy="82.3" r=".51"/>
</g>
<circle cx="158.4" cy="115.3" r=".51" fill="#008000"/>
<g fill="none" stroke="#008000" stroke-width=".21">
<path d="M239.7 105.1v2.6h-7.6"/>
<circle cx="158.4" cy="115.3" r=".51"/>
</g>
<circle cx="239.7" cy="107.7" r=".51" fill="#008000"/>
<circle cx="239.7" cy="107.7" r=".51" fill="none" stroke="#008000" stroke-width=".21"/>
<g font-size="7.2" fill="#505050">
<text x="265.1" y="194">120V 40A AC Switching Power Supply</text>
<text x="265.1" y="224.5">University of Wisconsin Madison</text>
<text x="265.1" y="252.4">Christian Krueger</text>
<text x="359.1" y="252.4">Rev 1.0</text>
</g>
<g font-size="3.6" fill="#505050">
<text x="64.5" y="34">Isolated DC-DC Converter</text>
<text x="105.2" y="82.3">Gate Driver</text>
<text x="315.9" y="95">Gate Driver</text>
<text x="38.2" y="96.2">PWM_OUT+</text>
<text x="366.1" y="111.5">PWM_OUT-</text>
<text x="323.6" y="171.2">Isolated DC-DC Converter</text>
<text x="13.7" y="183.8">PWM Solution</text>
<text x="178.8" y="183.8">12V I/O Lines</text>
</g>
<g font-size="3.6" fill="#800000">
<text x="206.7" y="130.5">C9</text>
<text x="196.6" y="135.6">15uF</text>
<text x="196.6" y="153.4">15uF</text>
<text x="201.6" y="166.1">C10</text>
</g>
<text font-size="3.6" x="8.5" y="272">9/8/2017 7:30 PM C:\Users\Christian Krueger\Documents\eagle\Power Switcher\power_switcher.sch (Sheet: 1/1)</text>
<g font-size="2.5" fill="#800000">
<text x="191.5" y="28.9">J7</text>
<text x="254.2" y="80.2" transform="rotate(-90 254.2 80.2)">D4</text>
<text x="59.4" y="92.4">D1</text>
<text x="172.9" y="90.4" transform="rotate(-90 172.9 90.4)">D3</text>
<text x="237.2" y="112.7" transform="rotate(-90 237.2 112.7)">D6</text>
<text x="361.2" y="114.5">D2</text>
<text x="155.9" y="120.4" transform="rotate(-90 155.9 120.4)">D5</text>
<text x="145.8" y="138.1">J5</text>
<text x="249.9" y="138.1">J6</text>
<text x="82.3" y="201.6">U5</text>
<text x="191.5" y="206.7">J1</text>
<text x="219.4" y="206.7">J2</text>
<text x="191.5" y="219.4">J3</text>
<text x="219.4" y="219.4">J4</text>
</g>
<g font-size="2.5" fill="#505050">
<text x="210.8" y="29.8">AC_OUT</text>
<text x="34.7" y="47.6">DC_VCC_RAW</text>
<text x="183.9" y="46.7">Alternate Inductor</text>
<text x="60.5" y="51.1">C1</text>
<text x="60.5" y="56">10uF</text>
<text x="121.4" y="56.2">C2</text>
<text x="121.4" y="61">4.7uF</text>
<text x="51.9" y="67.9">DC_GND_RAW</text>
<text x="131.5" y="91.8">C5</text>
<text x="360.6" y="93.3">DC_GND_RAW</text>
<text x="131.5" y="96.6">0.1uF</text>
<text x="141.9" y="98.6">R7</text>
<text x="229.5" y="98.5">6</text>
<text x="63" y="103.9" transform="rotate(-90 63 103.9)">1k</text>
<text x="67.8" y="104.2" transform="rotate(-90 67.8 104.2)">R6</text>
<text x="141.9" y="103.3">6</text>
<text x="192.7" y="103.6">R8</text>
<text x="227.9" y="103.3">R9</text>
<text x="280.3" y="103.6">6</text>
<text x="357.6" y="103.8" transform="rotate(-90 357.6 103.8)">R11</text>
<text x="362.4" y="103.8" transform="rotate(-90 362.4 103.8)">1K</text>
<text x="46.8" y="113.6">DC_GND_RAW</text>
<text x="192.7" y="108.4">6</text>
<text x="277.4" y="108.4">R10</text>
<text x="285.9" y="110.3">0.1uF</text>
<text x="289.2" y="115.1">C6</text>
<text x="360.6" y="139">DC_GND_RAW</text>
<text x="180.3" y="146.6">AC_IN_1</text>
<text x="254" y="146.6">AC_IN_2</text>
<text x="301.1" y="145.9">4.7uF</text>
<text x="304.5" y="150.7">C4</text>
<text x="362.8" y="151">10uF</text>
<text x="365.4" y="155.8">C3</text>
<text x="378.4" y="159.3">DC_VCC_RAW</text>
<text x="75.7" y="195.9">C7</text>
<text x="77.9" y="192.3">DC_VCC_RAW</text>
<text x="40.1" y="202.9" transform="rotate(-90 40.1 202.9)">R1</text>
<text x="45" y="202.9" transform="rotate(-90 45 202.9)">3.3k</text>
<text x="75.7" y="200.7">0.1uF</text>
<text x="121.1" y="200.7" transform="rotate(-90 121.1 200.7)">R4</text>
<text x="133.8" y="200.7" transform="rotate(-90 133.8 200.7)">R5</text>
<text x="59.5" y="207.6">DC_GND_RAW</text>
<text x="121.4" y="206.9" transform="rotate(-90 121.4 206.9)">150</text>
<text x="134.1" y="206.9" transform="rotate(-90 134.1 206.9)">150</text>
<text x="217.8" y="205.2" transform="rotate(-90 217.8 205.2)">DC_VCC_RAW</text>
<text x="60.7" y="215.4">R2</text>
<text x="65.8" y="215.1">8</text>
<text x="152.4" y="212.6">PWM_OUT+</text>
<text x="152.4" y="217.7">PWM_OUT-</text>
<text x="47.8" y="223.8">C8</text>
<text x="116.8" y="222.8">DC_GND_RAW</text>
<text x="24" y="233">DC_GND_RAW</text>
<text x="47.8" y="228.6">1uF</text>
<text x="217.8" y="237.1" transform="rotate(-90 217.8 237.1)">DC_GND_RAW</text>
<text x="72.9" y="241" transform="rotate(-90 72.9 241)">10</text>
<text x="73.2" y="246" transform="rotate(-90 73.2 246)">R3</text>
<text x="96.5" y="250.7">DC_GND_RAW</text>
</g>
<g font-size="2.1" fill="#505050">
<text x="193.7" y="28.6">PLUG</text>
<text x="201.4" y="29.7">PLUG</text>
<text x="77" y="47.5">VIN+ VOUT+</text>
<text x="87.4" y="50">NC</text>
<text x="77" y="55.1">VIN-</text>
<text x="83.9" y="55.1">VOUT-</text>
<text x="77" y="90.6">NC1</text>
<text x="77" y="95.7">A</text>
<text x="109.1" y="95.7">VO1</text>
<text x="109.1" y="90.6">VCC</text>
<text x="77" y="100.8">C</text>
<text x="109.1" y="100.8">VO2</text>
<text x="310.6" y="100.8">VEE</text>
<text x="342.8" y="100.8">NC2</text>
<text x="77" y="105.9">NC2</text>
<text x="109.3" y="105.9">VEE</text>
<text x="310.6" y="105.9">VO2</text>
<text x="345.3" y="105.9">C</text>
<text x="310.6" y="111">VO1</text>
<text x="345.3" y="111">A</text>
<text x="310.6" y="116">VCC</text>
<text x="342.8" y="116">NC1</text>
<text x="153.1" y="137.8">PLUG</text>
<text x="257.2" y="137.8">PLUG</text>
<text x="160.8" y="138.9">PLUG</text>
<text x="264.9" y="138.9">PLUG</text>
<text x="338.6" y="151.6">VOUT-</text>
<text x="347.4" y="151.6">VIN-</text>
<text x="338.6" y="159.2">VOUT+ VIN+</text>
<text x="338.6" y="156.7">NC</text>
<text x="198.8" y="206.3">PLUG</text>
<text x="206.5" y="207.4">PLUG</text>
<text x="226.7" y="206.3">PLUG</text>
<text x="234.4" y="207.4">PLUG</text>
<text x="87.2" y="212.5">DTC</text>
<text x="87.2" y="215.1">FEEDBACK</text>
<text x="95.8" y="210.3" transform="rotate(-90 95.8 210.3)">VCC</text>
<text x="102.9" y="212.5">C1</text>
<text x="103" y="215.1">E1</text>
<text x="87.2" y="217.6">RT</text>
<text x="87.2" y="220.1">CT</text>
<text x="102.9" y="217.6">C2</text>
<text x="103" y="220.1">E2</text>
<text x="198.8" y="219">PLUG</text>
<text x="206.5" y="220.1">PLUG</text>
<text x="226.7" y="219">PLUG</text>
<text x="234.4" y="220.1">PLUG</text>
<text x="87.2" y="222.7">1IN+</text>
<text x="87.2" y="225.2">1IN-</text>
<text x="87.2" y="227.8">2IN+</text>
<text x="87.2" y="230.3">2IN-</text>
<text x="87.2" y="232.8">OUT_CNTRL</text>
<text x="101.7" y="232.8">REF</text>
<text x="95.8" y="239.9" transform="rotate(-90 95.8 239.9)">GND</text>
</g>
<g font-size="1.8" fill="#800000">
<text x="201.6" y="31.5">TP13</text>
<text x="214.3" y="34">L3</text>
<text x="74.7" y="39.1">U1</text>
<text x="74.7" y="41.6">DC_DC_DEV</text>
<text x="214.3" y="36.5">200uH</text>
<text x="102.6" y="44.2">L1</text>
<text x="215.6" y="46" transform="rotate(-90 215.6 46)">L4</text>
<text x="102.6" y="49.2">22uH</text>
<text x="213.1" y="49.2" transform="rotate(-90 213.1 49.2)">220uH</text>
<text x="135.1" y="75.9">TP9</text>
<text x="229.6" y="72.1">Q3</text>
<text x="229.6" y="74.6">TRANSISTOR_DEV</text>
<text x="74.7" y="82.3">U3</text>
<text x="148.3" y="82.3">Q1</text>
<text x="261.3" y="83.8" transform="rotate(-90 261.3 83.8)">R14 620</text>
<text x="74.7" y="84.8">GATE_DRIVER_DEV</text>
<text x="148.3" y="84.8">TRANSISTOR_DEV</text>
<text x="196.6" y="87.3">TP7</text>
<text x="295.6" y="87.3">TP11</text>
<text x="180" y="93.9" transform="rotate(-90 180 93.9)">R13 620</text>
<text x="253.7" y="92.9" transform="rotate(-90 253.7 92.9)">C12 3.9nF</text>
<text x="172.4" y="103" transform="rotate(-90 172.4 103)">C11 3.9nF</text>
<text x="237.2" y="105.1" transform="rotate(-90 237.2 105.1)">3.9nF C14</text>
<text x="155.9" y="112.7" transform="rotate(-90 155.9 112.7)">3.9nF C13</text>
<text x="229.6" y="112.7" transform="rotate(-90 229.6 112.7)">620 R16</text>
<text x="245.4" y="114">TRANSISTOR_DEV</text>
<text x="257.8" y="116.5">Q4</text>
<text x="124" y="121.6">TP10</text>
<text x="148.3" y="120.4" transform="rotate(-90 148.3 120.4)">620 R15</text>
<text x="164.1" y="121.6">TRANSISTOR_DEV</text>
<text x="171.2" y="120.4">TP5</text>
<text x="176.5" y="124.2">Q2</text>
<text x="224" y="121.6">TP8</text>
<text x="333.3" y="121.6">GATE_DRIVER_DEV</text>
<text x="346.8" y="124.2">U4</text>
<text x="285.5" y="143.2">TP12</text>
<text x="241.8" y="154.6">TP6</text>
<text x="322" y="157.2">22uH</text>
<text x="324.2" y="162.3">L2</text>
<text x="344.3" y="164.8">DC_DC_DEV</text>
<text x="351.9" y="167.3">U2</text>
<text x="230.8" y="202.1" transform="rotate(-90 230.8 202.1)">TP3</text>
<text x="152.1" y="207.1" transform="rotate(-90 152.1 207.1)">TP2</text>
<text x="33.5" y="215.6">R12</text>
<text x="34.7" y="213">1k</text>
<text x="140.7" y="224.5" transform="rotate(-90 140.7 224.5)">TP1</text>
<text x="219.4" y="227" transform="rotate(-90 219.4 227)">TP4</text>
</g>
</svg>
